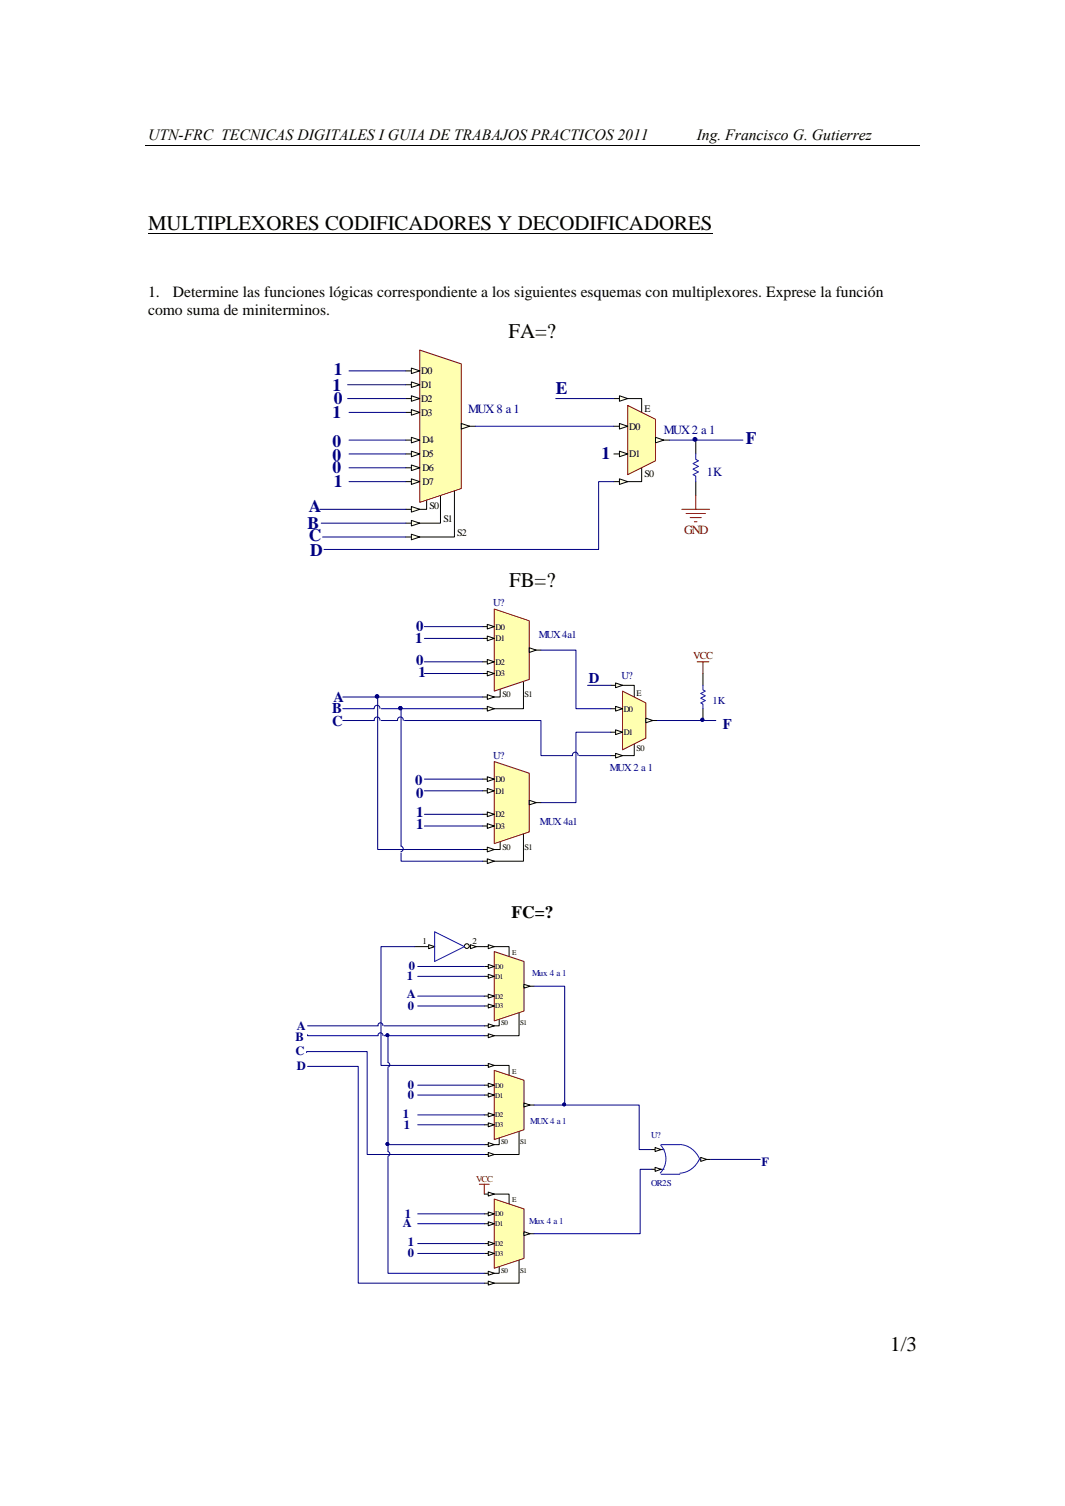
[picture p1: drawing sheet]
<svg xmlns="http://www.w3.org/2000/svg" width="210mm" height="297mm" viewBox="0 0 210 297" stroke-linecap="round" stroke-linejoin="round" font-family="sans-serif">
<path d="M28.7 28.7h152.6M29.2 46h111.3M84.1 97.2v3.3h-1.3M86.8 96.4v6.8h-4M89.6 95.3v10.6h-6.8" fill="none" stroke="#000" stroke-width=".2"/>
<path d="M82.8 69l8.2 2.8v24.6l-8.2 2.7z" fill-rule="evenodd" fill="#ffffb0" stroke="#800000" stroke-width=".2"/>
<path d="M80 73.2h2.8" fill="none" stroke="#000" stroke-width=".2"/>
<path d="M81.1 72.6l1.7 .6-1.7 .5z" fill="#ffffe8" stroke="#000" stroke-width=".2"/>
<path d="M80 75.9h2.8" fill="none" stroke="#000" stroke-width=".2"/>
<path d="M81.1 75.3l1.7 .6-1.7 .5z" fill="#ffffe8" stroke="#000" stroke-width=".2"/>
<path d="M91 84.1h2.7" fill="none" stroke="#000" stroke-width=".2"/>
<path d="M91 83.5l1.6 .6-1.6 .5z" fill="#ffffe8" stroke="#000" stroke-width=".2"/>
<path d="M80 100.5h2.8" fill="none" stroke="#000" stroke-width=".2"/>
<path d="M81.1 99.9l1.7 .6-1.7 .5z" fill="#ffffe8" stroke="#000" stroke-width=".2"/>
<path d="M80 78.6h2.8" fill="none" stroke="#000" stroke-width=".2"/>
<path d="M81.1 78.1l1.7 .5-1.7 .5z" fill="#ffffe8" stroke="#000" stroke-width=".2"/>
<path d="M80 81.3h2.8" fill="none" stroke="#000" stroke-width=".2"/>
<path d="M81.1 80.8l1.7 .5-1.7 .6z" fill="#ffffe8" stroke="#000" stroke-width=".2"/>
<path d="M80 103.2h2.8" fill="none" stroke="#000" stroke-width=".2"/>
<path d="M81.1 102.6l1.7 .6-1.7 .5z" fill="#ffffe8" stroke="#000" stroke-width=".2"/>
<path d="M80 105.9h2.8" fill="none" stroke="#000" stroke-width=".2"/>
<path d="M81.1 105.4l1.7 .5-1.7 .6z" fill="#ffffe8" stroke="#000" stroke-width=".2"/>
<path d="M80 86.8h2.8" fill="none" stroke="#000" stroke-width=".2"/>
<path d="M81.1 86.3l1.7 .5-1.7 .6z" fill="#ffffe8" stroke="#000" stroke-width=".2"/>
<path d="M80 89.5h2.8" fill="none" stroke="#000" stroke-width=".2"/>
<path d="M81.1 89l1.7 .5-1.7 .6z" fill="#ffffe8" stroke="#000" stroke-width=".2"/>
<path d="M80 92.3h2.8" fill="none" stroke="#000" stroke-width=".2"/>
<path d="M81.1 91.7l1.7 .6-1.7 .5z" fill="#ffffe8" stroke="#000" stroke-width=".2"/>
<path d="M80 95h2.8" fill="none" stroke="#000" stroke-width=".2"/>
<path d="M81.1 94.4l1.7 .6-1.7 .5z" fill="#ffffe8" stroke="#000" stroke-width=".2"/>
<path d="M123.8 78.6h2.7v2.7M126.5 92.3v2.7h-2.7" fill="none" stroke="#000" stroke-width=".2"/>
<path d="M123.8 80l5.4 2.7v8.2l-5.4 2.7z" fill-rule="evenodd" fill="#ffffb0" stroke="#800000" stroke-width=".2"/>
<path d="M121 84.1h2.8" fill="none" stroke="#000" stroke-width=".2"/>
<path d="M122.1 83.5l1.7 .6-1.7 .5z" fill="#ffffe8" stroke="#000" stroke-width=".2"/>
<path d="M121 89.5h2.8" fill="none" stroke="#000" stroke-width=".2"/>
<path d="M122.1 89l1.7 .5-1.7 .6z" fill="#ffffe8" stroke="#000" stroke-width=".2"/>
<path d="M129.2 86.8h2.8" fill="none" stroke="#000" stroke-width=".2"/>
<path d="M129.2 86.3l1.7 .5-1.7 .6z" fill="#ffffe8" stroke="#000" stroke-width=".2"/>
<path d="M121 95h2.8" fill="none" stroke="#000" stroke-width=".2"/>
<path d="M122.1 94.4l1.7 .6-1.7 .5z" fill="#ffffe8" stroke="#000" stroke-width=".2"/>
<path d="M121 78.6h2.8" fill="none" stroke="#000" stroke-width=".2"/>
<path d="M122.1 78.1l1.7 .5-1.7 .5z" fill="#ffffe8" stroke="#000" stroke-width=".2"/>
<g fill="none" stroke="#000080" stroke-width=".2">
<path d="M68.5 78.6h11.5M68.5 75.9h11.5M68.8 73.2h11.2M109.6 78.6h11.4M68.8 86.8h11.2M68.8 81.3h11.2M68.8 89.5h11.2M68.8 92.3h11.2M68.8 95h11.2M93.7 84.1h27.3M121 95h-3v13.4h-54.1M132 86.8h14.5"/>
<path d="M63.1 100.5h16.9M63.3 103.2h16.7M63.6 105.9h16.4"/>
</g>
<path d="M137.2 86.8v2.7M137.2 95v2.7M122.7 135.2h2.4v2.3M125.1 146.7v2.3h-2.4" fill="none" stroke="#000" stroke-width=".2"/>
<path d="M137.2 89.5v1.1l.5 .3-1.1 .5 1.1 .6-1.1 .5 1.1 .6-1.1 .5 .6 .3v1.1" fill="none" stroke="#00f" stroke-width=".2"/>
<circle cx="137" cy="86.7" r=".39" fill="#000080" stroke="#000080" stroke-width=".2"/>
<path d="M137.2 97.7v2.8M134.4 100.5h5.5M135.3 101.3h3.8M136.1 102.1h2.2M136.9 102.9h.5" fill="none" stroke="#800000" stroke-width=".2"/>
<path d="M122.7 136.3l4.6 2.3v7l-4.6 2.3z" fill-rule="evenodd" fill="#ffffb0" stroke="#800000" stroke-width=".2"/>
<path d="M120.4 139.8h2.3" fill="none" stroke="#000" stroke-width=".2"/>
<path d="M121.4 139.3l1.3 .5-1.3 .5z" fill="#ffffe8" stroke="#000" stroke-width=".2"/>
<path d="M120.4 144.4h2.3" fill="none" stroke="#000" stroke-width=".2"/>
<path d="M121.4 144l1.3 .4-1.3 .5z" fill="#ffffe8" stroke="#000" stroke-width=".2"/>
<path d="M127.3 142.1h2.3" fill="none" stroke="#000" stroke-width=".2"/>
<path d="M127.3 141.6l1.4 .5-1.4 .5z" fill="#ffffe8" stroke="#000" stroke-width=".2"/>
<path d="M120.4 149h2.3" fill="none" stroke="#000" stroke-width=".2"/>
<path d="M121.4 148.6l1.3 .4-1.3 .5z" fill="#ffffe8" stroke="#000" stroke-width=".2"/>
<path d="M120.4 135.2h2.3" fill="none" stroke="#000" stroke-width=".2"/>
<path d="M121.4 134.7l1.3 .5-1.3 .4z" fill="#ffffe8" stroke="#000" stroke-width=".2"/>
<path d="M98.6 134.7v2.8h-1.1M103.2 133.1v6.7h-5.7" fill="none" stroke="#000" stroke-width=".2"/>
<path d="M97.5 120.1l6.9 2.3v11.6l-6.9 2.3z" fill-rule="evenodd" fill="#ffffb0" stroke="#800000" stroke-width=".2"/>
<path d="M95.2 123.6h2.3" fill="none" stroke="#000" stroke-width=".2"/>
<path d="M96.1 123.1l1.4 .5-1.4 .5z" fill="#ffffe8" stroke="#000" stroke-width=".2"/>
<path d="M95.2 125.9h2.3" fill="none" stroke="#000" stroke-width=".2"/>
<path d="M96.1 125.5l1.4 .4-1.4 .5z" fill="#ffffe8" stroke="#000" stroke-width=".2"/>
<path d="M104.4 128.2h2.3" fill="none" stroke="#000" stroke-width=".2"/>
<path d="M104.4 127.8l1.3 .4-1.3 .5z" fill="#ffffe8" stroke="#000" stroke-width=".2"/>
<path d="M95.2 137.5h2.3" fill="none" stroke="#000" stroke-width=".2"/>
<path d="M96.1 137l1.4 .5-1.4 .4z" fill="#ffffe8" stroke="#000" stroke-width=".2"/>
<path d="M95.2 130.5h2.3" fill="none" stroke="#000" stroke-width=".2"/>
<path d="M96.1 130.1l1.4 .4-1.4 .5z" fill="#ffffe8" stroke="#000" stroke-width=".2"/>
<path d="M95.2 132.8h2.3" fill="none" stroke="#000" stroke-width=".2"/>
<path d="M96.1 132.4l1.4 .4-1.4 .5z" fill="#ffffe8" stroke="#000" stroke-width=".2"/>
<path d="M95.2 139.8h2.3" fill="none" stroke="#000" stroke-width=".2"/>
<path d="M96.1 139.3l1.4 .5-1.4 .5z" fill="#ffffe8" stroke="#000" stroke-width=".2"/>
<path d="M98.6 164.8v2.8h-1.1M103.2 163.2v6.7h-5.7" fill="none" stroke="#000" stroke-width=".2"/>
<path d="M97.5 150.2l6.9 2.3v11.6l-6.9 2.3z" fill-rule="evenodd" fill="#ffffb0" stroke="#800000" stroke-width=".2"/>
<path d="M95.2 153.7h2.3" fill="none" stroke="#000" stroke-width=".2"/>
<path d="M96.1 153.2l1.4 .5-1.4 .4z" fill="#ffffe8" stroke="#000" stroke-width=".2"/>
<path d="M95.2 156h2.3" fill="none" stroke="#000" stroke-width=".2"/>
<path d="M96.1 155.5l1.4 .5-1.4 .4z" fill="#ffffe8" stroke="#000" stroke-width=".2"/>
<path d="M104.4 158.3h2.3" fill="none" stroke="#000" stroke-width=".2"/>
<path d="M104.4 157.8l1.3 .5-1.3 .4z" fill="#ffffe8" stroke="#000" stroke-width=".2"/>
<path d="M95.2 167.6h2.3" fill="none" stroke="#000" stroke-width=".2"/>
<path d="M96.1 167.1l1.4 .5-1.4 .4z" fill="#ffffe8" stroke="#000" stroke-width=".2"/>
<path d="M95.2 160.6h2.3" fill="none" stroke="#000" stroke-width=".2"/>
<path d="M96.1 160.1l1.4 .5-1.4 .5z" fill="#ffffe8" stroke="#000" stroke-width=".2"/>
<path d="M95.2 162.9h2.3" fill="none" stroke="#000" stroke-width=".2"/>
<path d="M96.1 162.5l1.4 .4-1.4 .5z" fill="#ffffe8" stroke="#000" stroke-width=".2"/>
<path d="M95.2 169.9h2.3" fill="none" stroke="#000" stroke-width=".2"/>
<path d="M96.1 169.4l1.4 .5-1.4 .4z" fill="#ffffe8" stroke="#000" stroke-width=".2"/>
<g fill="none" stroke="#000080" stroke-width=".2">
<path d="M67.6 137.5h6.9M74.9 139.7a.57 .57 0 0 0-.6-.6 .57 .57 0 0 0-.5 .7h-6.2M75.2 139.8h3.9M83.7 123.6h11.5M83.7 125.9h11.5M83.7 130.5h11.5M83.7 132.8h11.5M95.2 137.5h-20.7v30.1h20.7M95.2 139.8h-16.1v27.1M106.7 128.2h6.9v11.6h6.8M115.8 135.2h4.6M74.9 142.1a.57 .57 0 0 0-.6-.7 .57 .57 0 0 0-.5 .7h-6.2"/>
<path d="M75.2 142.1h3.2M79.5 142.1a.56 .56 0 0 0-.6-.7 .56 .56 0 0 0-.5 .7M79.8 142.1h26.9v6.9h6.2a.56 .56 0 0 1 .5-.6 .56 .56 0 0 1 .6 .6M83.7 153.7h11.5M83.7 156h11.5M114.2 149h6.2M120.4 144.4h-6.8v13.9h-6.9M129.6 142.1h11.5M79.1 166.9a.56 .56 0 0 1 .4 .5 .56 .56 0 0 1-.5 .6M79.1 168.2v1.7h16.1M83.7 160.6h11.5M83.7 162.9h11.5"/>
</g>
<g fill="#000080" stroke="#000080" stroke-width=".2">
<circle cx="74.3" cy="137.4" r=".33"/>
<circle cx="78.9" cy="139.7" r=".33"/>
<circle cx="138.5" cy="142" r=".33"/>
</g>
<path d="M138.6 132.8v2.4M138.6 139.8v2.3M97.5 186.7h2.9v2.9M98.4 200v2.3h-.9M102.3 198.6v5.7h-4.8" fill="none" stroke="#000" stroke-width=".2"/>
<path d="M138.6 135.2v.9l.5 .2-.9 .5 .9 .4-.9 .5 .9 .5-.9 .4 .4 .3v.9" fill="none" stroke="#00f" stroke-width=".2"/>
<path d="M137.5 130.5h2.3M138.6 130.5v2.3" fill="none" stroke="#800000" stroke-width=".2"/>
<path d="M97.5 187.7l5.8 1.9v9.8l-5.8 2z" fill-rule="evenodd" fill="#ffffb0" stroke="#800000" stroke-width=".2"/>
<path d="M95.5 190.6h2" fill="none" stroke="#000" stroke-width=".2"/>
<path d="M96.3 190.2l1.2 .4-1.2 .4z" fill="#ffffe8" stroke="#000" stroke-width=".2"/>
<path d="M95.5 192.6h2" fill="none" stroke="#000" stroke-width=".2"/>
<path d="M96.3 192.2l1.2 .4-1.2 .4z" fill="#ffffe8" stroke="#000" stroke-width=".2"/>
<path d="M103.3 194.5h2" fill="none" stroke="#000" stroke-width=".2"/>
<path d="M103.3 194.1l1.2 .4-1.2 .4z" fill="#ffffe8" stroke="#000" stroke-width=".2"/>
<path d="M95.5 202.3h2" fill="none" stroke="#000" stroke-width=".2"/>
<path d="M96.3 201.9l1.2 .4-1.2 .4z" fill="#ffffe8" stroke="#000" stroke-width=".2"/>
<path d="M95.5 196.5h2" fill="none" stroke="#000" stroke-width=".2"/>
<path d="M96.3 196.1l1.2 .4-1.2 .4z" fill="#ffffe8" stroke="#000" stroke-width=".2"/>
<path d="M95.5 198.4h2" fill="none" stroke="#000" stroke-width=".2"/>
<path d="M96.3 198l1.2 .4-1.2 .4z" fill="#ffffe8" stroke="#000" stroke-width=".2"/>
<path d="M95.5 204.3h2" fill="none" stroke="#000" stroke-width=".2"/>
<path d="M96.3 203.9l1.2 .4-1.2 .4z" fill="#ffffe8" stroke="#000" stroke-width=".2"/>
<path d="M95.5 186.7h2" fill="none" stroke="#000" stroke-width=".2"/>
<path d="M96.3 186.3l1.2 .4-1.2 .4z" fill="#ffffe8" stroke="#000" stroke-width=".2"/>
<path d="M97.5 210.1h2.9v3M98.4 223.4v2.4h-.9M102.3 222v5.7h-4.8" fill="none" stroke="#000" stroke-width=".2"/>
<path d="M97.5 211.1l5.8 2v9.7l-5.8 2z" fill-rule="evenodd" fill="#ffffb0" stroke="#800000" stroke-width=".2"/>
<path d="M95.5 214h2" fill="none" stroke="#000" stroke-width=".2"/>
<path d="M96.3 213.7l1.2 .3-1.2 .4z" fill="#ffffe8" stroke="#000" stroke-width=".2"/>
<path d="M95.5 216h2" fill="none" stroke="#000" stroke-width=".2"/>
<path d="M96.3 215.6l1.2 .4-1.2 .4z" fill="#ffffe8" stroke="#000" stroke-width=".2"/>
<path d="M103.3 218h2" fill="none" stroke="#000" stroke-width=".2"/>
<path d="M103.3 217.6l1.2 .4-1.2 .3z" fill="#ffffe8" stroke="#000" stroke-width=".2"/>
<path d="M95.5 225.8h2" fill="none" stroke="#000" stroke-width=".2"/>
<path d="M96.3 225.4l1.2 .4-1.2 .3z" fill="#ffffe8" stroke="#000" stroke-width=".2"/>
<path d="M95.5 219.9h2" fill="none" stroke="#000" stroke-width=".2"/>
<path d="M96.3 219.5l1.2 .4-1.2 .4z" fill="#ffffe8" stroke="#000" stroke-width=".2"/>
<path d="M95.5 221.8h2" fill="none" stroke="#000" stroke-width=".2"/>
<path d="M96.3 221.5l1.2 .3-1.2 .4z" fill="#ffffe8" stroke="#000" stroke-width=".2"/>
<path d="M95.5 227.7h2" fill="none" stroke="#000" stroke-width=".2"/>
<path d="M96.3 227.3l1.2 .4-1.2 .4z" fill="#ffffe8" stroke="#000" stroke-width=".2"/>
<path d="M95.5 210.1h2" fill="none" stroke="#000" stroke-width=".2"/>
<path d="M96.3 209.7l1.2 .4-1.2 .4z" fill="#ffffe8" stroke="#000" stroke-width=".2"/>
<path d="M97.5 235.5h2.9v2.9M98.4 248.8v2.3h-.9M102.3 247.4v5.7h-4.8" fill="none" stroke="#000" stroke-width=".2"/>
<path d="M97.5 236.5l5.8 1.9v9.8l-5.8 1.9z" fill-rule="evenodd" fill="#ffffb0" stroke="#800000" stroke-width=".2"/>
<path d="M95.5 239.4h2" fill="none" stroke="#000" stroke-width=".2"/>
<path d="M96.3 239l1.2 .4-1.2 .4z" fill="#ffffe8" stroke="#000" stroke-width=".2"/>
<path d="M95.5 241.4h2" fill="none" stroke="#000" stroke-width=".2"/>
<path d="M96.3 241l1.2 .4-1.2 .4z" fill="#ffffe8" stroke="#000" stroke-width=".2"/>
<path d="M103.3 243.3h2" fill="none" stroke="#000" stroke-width=".2"/>
<path d="M103.3 242.9l1.2 .4-1.2 .4z" fill="#ffffe8" stroke="#000" stroke-width=".2"/>
<path d="M95.5 251.1h2" fill="none" stroke="#000" stroke-width=".2"/>
<path d="M96.3 250.7l1.2 .4-1.2 .4z" fill="#ffffe8" stroke="#000" stroke-width=".2"/>
<path d="M95.5 245.3h2" fill="none" stroke="#000" stroke-width=".2"/>
<path d="M96.3 244.9l1.2 .4-1.2 .4z" fill="#ffffe8" stroke="#000" stroke-width=".2"/>
<path d="M95.5 247.2h2" fill="none" stroke="#000" stroke-width=".2"/>
<path d="M96.3 246.8l1.2 .4-1.2 .4z" fill="#ffffe8" stroke="#000" stroke-width=".2"/>
<path d="M95.5 253.1h2" fill="none" stroke="#000" stroke-width=".2"/>
<path d="M96.3 252.7l1.2 .4-1.2 .4z" fill="#ffffe8" stroke="#000" stroke-width=".2"/>
<path d="M95.5 235.5h2" fill="none" stroke="#000" stroke-width=".2"/>
<path d="M96.3 235.1l1.2 .4-1.2 .4z" fill="#ffffe8" stroke="#000" stroke-width=".2"/>
<path d="M138.2 228.7h1.9" fill="none" stroke="#000" stroke-width=".2"/>
<path d="M138.2 228.3l1.1 .4-1.1 .4z" fill="#ffffe8" stroke="#000" stroke-width=".2"/>
<path d="M130.3 225.9a4 4 0 0 1-.1 5.5M130.3 225.8l3.7-.1a4.6 4.6 0 0 1 4 3.1M130.3 231.6h3.7M137.9 228.5a4.6 4.6 0 0 1-3.9 2.9" fill="none" stroke="#00f" stroke-width=".2"/>
<path d="M130.3 226.7h.6M130.3 230.6h.6" fill="none" stroke="#000080" stroke-width=".2"/>
<path d="M128.4 226.7h1.9" fill="none" stroke="#000" stroke-width=".2"/>
<path d="M129.2 226.3l1.1 .4-1.1 .4z" fill="#ffffe8" stroke="#000" stroke-width=".2"/>
<path d="M128.4 230.6h1.9" fill="none" stroke="#000" stroke-width=".2"/>
<path d="M129.2 230.3l1.1 .3-1.1 .4z" fill="#ffffe8" stroke="#000" stroke-width=".2"/>
<path d="M105.3 194.5h6v23.5h-6M111.3 218h14.7v8.7h2.4M128.4 230.6h-2.2v12.7h-20.9" fill="none" stroke="#000080" stroke-width=".2"/>
<circle cx="111.2" cy="217.8" r=".28" fill="#000080" stroke="#000080" stroke-width=".2"/>
<path d="M81.8 186.7h3.9" fill="none" stroke="#000" stroke-width=".2"/>
<path d="M84.5 186.3l1.2 .4-1.2 .4z" fill="#ffffe8" stroke="#000" stroke-width=".2"/>
<path d="M91.6 186.7h3.9" fill="none" stroke="#000" stroke-width=".2"/>
<g fill="#ffffe8" stroke="#000" stroke-width=".2">
<path d="M92.8 186.3l1.1 .4-1.1 .4z"/>
<circle cx="92" cy="186.6" r=".47"/>
</g>
<path d="M85.7 183.8l5.9 2.9-5.9 2.9z" fill="none" stroke="#00f" stroke-width=".2"/>
<g fill="none" stroke="#000080" stroke-width=".2">
<path d="M81.8 186.7h-6.7v23.4h20.4M82.4 190.6h13.1M82.4 192.6h13.1M82.4 196.5h13.1M82.4 198.4h13.1M60.5 207.6v-.2h11.9v20.3h23.1M60.6 204.1v.2h13.9a.47 .47 0 0 1 .5-.6 .47 .47 0 0 1 .5 .5M60.6 210.3h10v42.8h24.9M75.5 202.3a.48 .48 0 0 0-.5-.6 .48 .48 0 0 0-.5 .6h-13.9M75.7 204.3h.8M75.7 202.3h19.8M76.5 209.6a.48 .48 0 0 1 .4 .5 .48 .48 0 0 1-.4 .4"/>
<path d="M76.5 210.7v15.1h19M82.4 214h13.1M82.4 216h13.1M82.4 219.9h13.1M95.5 204.3h-19v5.2M76.5 225.8v1.3a.48 .48 0 0 1 .4 .5 .48 .48 0 0 1-.4 .5M76.5 228.3v22.8h19M82.4 221.8h13.1M82.4 239.4h13.1M140.1 228.7h9.8M82.4 241.4h13.1M82.4 245.3h13.1"/>
<path d="M82.4 247.2h13.1"/>
</g>
<g fill="#000080" stroke="#000080" stroke-width=".2">
<circle cx="76.4" cy="225.6" r=".29"/>
<circle cx="76.4" cy="204.2" r=".28"/>
</g>
<path d="M94.5 233.6h2M95.5 233.6v1.9" fill="none" stroke="#800000" stroke-width=".2"/>
<g font-size="4.1">
<text x="29.2" y="45.4">MULTIPLEXORES CODIFICADORES Y DECODIFICADORES</text>
<text x="100.3" y="66.7">FA=?</text>
<text x="100.4" y="115.7">FB=?</text>
<text x="175.5" y="266.5">1/3</text>
</g>
<g font-size="3.5" fill="#000080">
<text x="65.5" y="77.2">1</text>
<text x="65.8" y="73.9">1</text>
<text x="109.6" y="77.7">E</text>
<text x="65.5" y="82.4">1</text>
<text x="65.8" y="79.7">0</text>
<text x="65.5" y="88.1">0</text>
<text x="147" y="87.6">F</text>
<text x="65.5" y="90.8">0</text>
<text x="65.5" y="93.3">0</text>
<text x="118.6" y="90.6">1</text>
<text x="60.9" y="101">A</text>
<text x="65.8" y="96">1</text>
<text x="60.6" y="104.2">B</text>
<text x="60.9" y="106.7">C</text>
<text x="61.2" y="109.7">D</text>
</g>
<text font-size="3.4" x="100.9" y="181.1">FC=?</text>
<g font-size="3.1">
<text x="29.2" y="27.6">UTN-FRC TECNICAS DIGITALES I GUIA DE TRABAJOS PRACTICOS 2011</text>
<text x="137.4" y="27.6">Ing. Francisco G. Gutierrez</text>
<text x="29.2" y="58.7">1.</text>
<text x="34.1" y="58.7">Determine las funciones lógicas correspondiente a los siguientes esquemas con multiplexores. Exprese la función</text>
<text x="29.2" y="62.2">como suma de miniterminos.</text>
</g>
<g font-size="2.9" fill="#000080">
<text x="82.1" y="124.5">0</text>
<text x="81.8" y="126.8">1</text>
<text x="82.1" y="131.2">0</text>
<text x="82.5" y="133.5">1</text>
<text x="116.1" y="134.7">D</text>
<text x="65.5" y="140.7">B</text>
<text x="65.5" y="143.2">C</text>
<text x="65.7" y="138.4">A</text>
<text x="142.5" y="143.7">F</text>
<text x="81.8" y="154.8">0</text>
<text x="82.1" y="157.4">0</text>
<text x="82.1" y="161.1">1</text>
<text x="82.1" y="163.6">1</text>
</g>
<g font-size="2.5" fill="#000080">
<text x="92.3" y="81.5">MUX 8 a 1</text>
<text x="130.9" y="85.6">MUX 2 a 1</text>
<text x="139.4" y="93.8">1K</text>
<text x="80.6" y="191.4">0</text>
<text x="80.2" y="193.3">1</text>
<text x="80.2" y="196.8">A</text>
<text x="58.5" y="203.1">A</text>
<text x="80.4" y="199.2">0</text>
<text x="58.3" y="205.4">B</text>
<text x="58.3" y="208.2">C</text>
<text x="58.5" y="211.1">D</text>
<text x="80.4" y="214.8">0</text>
<text x="79.4" y="220.5">1</text>
<text x="80.4" y="216.7">0</text>
<text x="79.6" y="222.6">1</text>
<text x="150.1" y="230">F</text>
<text x="79.4" y="241.9">A</text>
<text x="79.8" y="240.2">1</text>
<text x="80.4" y="245.8">1</text>
<text x="80.4" y="248">0</text>
</g>
<text font-size="2.5" fill="#800000" x="134.9" y="105.3">GND</text>
<g font-size="2.1" fill="#000080">
<text x="97.2" y="119.6">U?</text>
<text x="106.2" y="125.9">MUX 4a1</text>
<text x="122.5" y="134">U?</text>
<text x="140.5" y="138.8">1K</text>
<text x="97.2" y="149.7">U?</text>
<text x="120.2" y="152">MUX 2 a 1</text>
<text x="106.4" y="162.6">MUX 4a1</text>
</g>
<text font-size="2.1" fill="#800000" x="136.7" y="130">VCC</text>
<g font-size="2">
<text x="83" y="73.8">D0</text>
<text x="83" y="76.5">D1</text>
<text x="83" y="79.3">D2</text>
<text x="83" y="82">D3</text>
<text x="127.1" y="81.2">E</text>
<text x="83.3" y="87.5">D4</text>
<text x="124.1" y="84.7">D0</text>
<text x="83.3" y="90.2">D5</text>
<text x="83.3" y="92.9">D6</text>
<text x="83.3" y="95.7">D7</text>
<text x="124.1" y="90.2">D1</text>
<text x="127.1" y="94">S0</text>
<text x="84.7" y="100.3">S0</text>
<text x="87.4" y="103">S1</text>
<text x="90.1" y="105.8">S2</text>
</g>
<g font-size="1.8">
<text x="83.3" y="186.3">1</text>
<text x="93.2" y="186.3">2</text>
</g>
<g font-size="1.8" fill="#000080">
<text x="104.9" y="192.5">Mux 4 a 1</text>
<text x="104.5" y="221.6">MUX 4 a 1</text>
<text x="128.4" y="224.5">U?</text>
<text x="128.4" y="233.9">OR2S</text>
<text x="104.3" y="241.5">Mux 4 a 1</text>
</g>
<text font-size="1.8" fill="#800000" x="93.9" y="233.1">VCC</text>
<g font-size="1.7">
<text x="97.7" y="124.2">D0</text>
<text x="97.7" y="126.5">D1</text>
<text x="97.7" y="131.1">D2</text>
<text x="97.7" y="133.4">D3</text>
<text x="99.1" y="137.6">S0</text>
<text x="103.4" y="137.6">S1</text>
<text x="125.5" y="137.3">E</text>
<text x="123" y="140.3">D0</text>
<text x="123" y="145">D1</text>
<text x="125.5" y="148.2">S0</text>
<text x="97.7" y="154.2">D0</text>
<text x="97.7" y="156.5">D1</text>
<text x="97.7" y="161.2">D2</text>
<text x="97.7" y="163.5">D3</text>
<text x="99.1" y="167.6">S0</text>
<text x="103.4" y="167.6">S1</text>
</g>
<g font-size="1.4">
<text x="97.6" y="191.1">D0</text>
<text x="101" y="188.4">E</text>
<text x="97.6" y="193.1">D1</text>
<text x="97.6" y="197">D2</text>
<text x="97.6" y="198.9">D3</text>
<text x="98.8" y="202.2">S0</text>
<text x="102.6" y="202.2">S1</text>
<text x="97.6" y="214.5">D0</text>
<text x="101" y="211.8">E</text>
<text x="97.6" y="216.5">D1</text>
<text x="97.6" y="220.4">D2</text>
<text x="97.6" y="222.3">D3</text>
<text x="98.8" y="225.7">S0</text>
<text x="102.6" y="225.7">S1</text>
<text x="97.6" y="239.9">D0</text>
<text x="101" y="237.2">E</text>
<text x="97.6" y="241.9">D1</text>
<text x="97.6" y="245.8">D2</text>
<text x="97.6" y="247.7">D3</text>
<text x="98.8" y="251">S0</text>
<text x="102.6" y="251">S1</text>
</g>
</svg>
